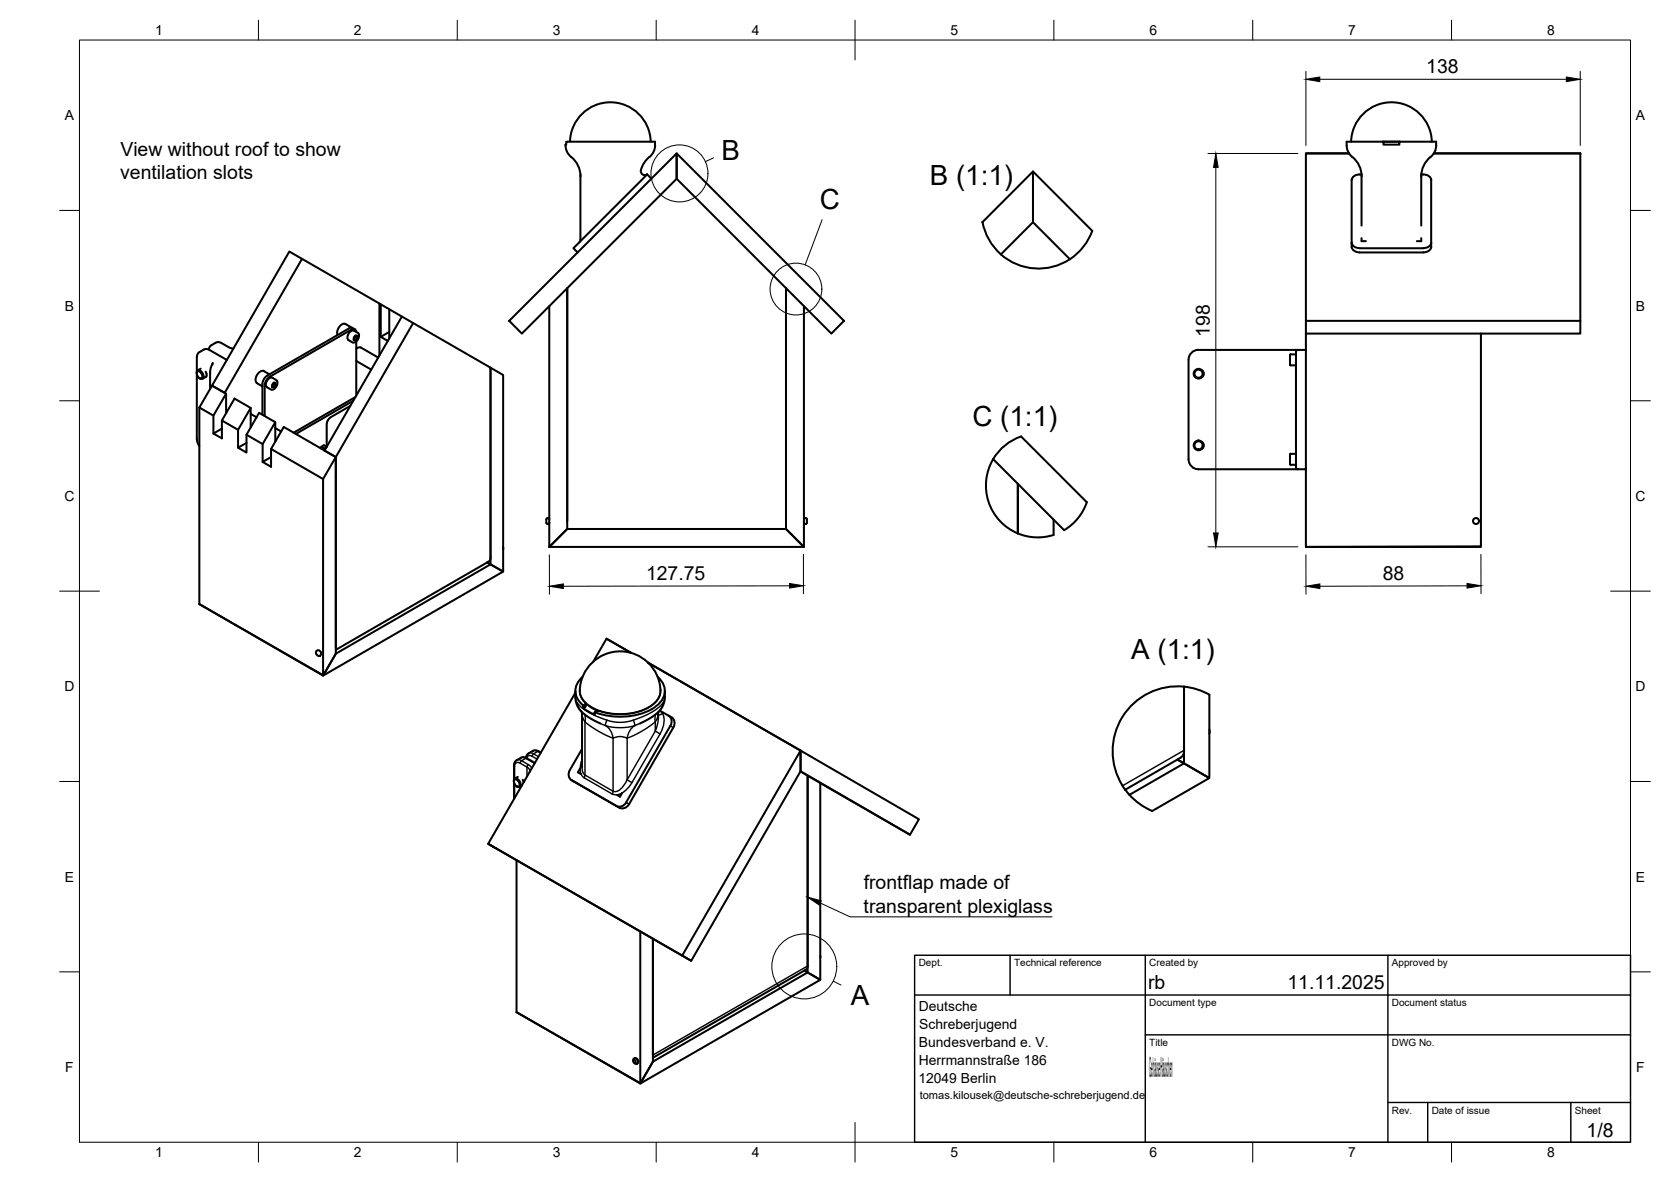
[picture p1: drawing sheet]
<svg xmlns="http://www.w3.org/2000/svg" width="420mm" height="297mm" viewBox="0 0 420 297" stroke-linecap="round" stroke-linejoin="round" font-family="sans-serif">
<!-- layer: Visible -->
<g fill="none" stroke="#000" stroke-width=".51">
<path d="M163.6 35.6a10.1 10.1 0 0 0-10.1-9.9 10.1 10.1 0 0 0-10.2 9.9M170.1 38.6l42.1 42-3.2 3.2-38.9-38.9zM328.4 38.6h10.8h-10.8v42M347.7 35.6h4.3M347.7 35.6l.2 .8h4v-.8h9.2a4.1 4.1 0 0 1-1.9 4.3l-.9 1.1-.6 1.3-.3 2M347.7 35.6h-9.1a4.2 4.2 0 0 0 2 4.3l.8 1.1 .6 1.3 .4 2M360 35.6a10.1 10.1 0 0 0-10.1-9.9 10.1 10.1 0 0 0-10.2 9.9M360.5 38.6h36.9v45.2h-69M145.9 43.9l.1 16.3-.3 .7M162.7 43.8a1.08 1.08 0 0 1-1.4-.2 1.08 1.08 0 0 1 0-1.4 9 9 0 0 1 2.8-3.6l.6-1.5v-1.5h-22.3l-.2 .8a3.8 3.8 0 0 0 1.9 3.5l.9 1.1 .6 1.3 .4 2M163.8 44.9l-1.1-1-18.5 18.4 1 1.1M247 55.8l12.7-12.7v12.7l-8 8.1"/>
<path d="M247 55.8h.1M247 55.8a14.4 14.4 0 0 0 4.7 8.1M339.9 45.3v16.7M341.9 43.8h.4M341.9 43.8a1.78 1.78 0 0 0-2 1.5M342.3 43.9v12.8M342.3 59.8v.8h1.2M357.4 43.9v12.8M357.4 59.8v.8h-1.1M357.4 43.8h.5a1.78 1.78 0 0 1 2 1.5v16.7a1.75 1.75 0 0 1-2 1.4h-16M75.9 65.1l-3.2-1.9-19.4 33.7 3.2 1.8 19.4-33.6 19.5 11.2v13.1M95.4 76.3l.3 .2"/>
<path d="M97.9 77.7l3.1 1.9M138.1 76.9v60.4M197.6 72.4v60.5l4.5 4.5M202.1 76.9v60.4M251.6 63.9a14.4 14.4 0 0 0 23-5.9l-14.9-14.9v12.7l9.3 9.4M339.9 62a1.78 1.78 0 0 0 2 1.4M339.9 61a1.78 1.78 0 0 0 2 1.4M359.9 61a1.78 1.78 0 0 1-2 1.4h-16M49.4 93.8l.1-.5a.94 .94 0 0 1 1.5 .6 .69 .69 0 0 1 .2 .9 .69 .69 0 0 1-.9 .3M49.5 94.1v16.3l.2 .8 .4 .9M49.7 93.3a1.2 1.2 0 0 1 1 1.8 1.2 1.2 0 0 1-1-1.8zM50.2 95l.1 .1"/>
<path d="M50.4 92.7l-.7 .4M51.7 93.4l.2 .5v.6l-1 .7M51.7 94.7h.1M53.5 91.2l-.6 2-.1 4.5M56.9 98.9l-3.2 5.5v4.6l2.1-1.3M56.9 90.4l-4.3-2.5-.7-.2-.5 .1-1.4 .8-.4 .6-.1 4.1M56.9 90.4l.1 .1M58.7 87.6l-1.1-.3-2.1-1.2-.7-.1-1.8 .8-.5 1.1M66 96.5v7.7M66.3 93.3l1.5 .8M66.4 93.2a2.02 2.02 0 0 0-1.8 3.1l1.4 .8M67.2 94.4a2.72 2.72 0 0 0-1.2 2.1"/>
<path d="M67.4 95.4a.98 .98 0 0 1 1.1-.5l1.2 .9 .1 .6-.3 .7-.4 .5-.6 .3-1.4-.6a1.41 1.41 0 0 1 .3-1.9zM68.6 96.5h.2l-.4 .5 .5 .3M68.8 96.2v.3l.5 .3M68.9 96.1l.4 .1v.6l-.4 .5h-.5v-.6zM87.8 82.5l-20.6 11.9M87.8 82.5l.6-.2 .8 .4M87.9 83.5a.98 .98 0 0 1 1.1-.4l1.2 .9 .1 .6-.3 .7-.5 .6-.6 .2-1.3-.6a1.41 1.41 0 0 1 .3-2zM88.3 82.8l-20.5 11.9a2.72 2.72 0 0 0-1.2 2.1l-.1 7.7M88.4 82.8a.74 .74 0 0 1 .8-.1 .74 .74 0 0 1 .4 .7M88.5 82.4l-1.6-1a2.07 2.07 0 0 0-2.1 2.5l.1 .3M88.9 85.2l.5 .3M89.1 84.6l.3 .1-.5 .5"/>
<path d="M89.4 84.3l.4 .1v.5l-.4 .6h-.5v-.6zM89.4 84.3v.4l.4 .2M89.4 99.8l-15.6 8.9M89.6 90.7l3.7 2.2M89.6 85.8v13.6M89.6 87.6l.6-.3h.6l4.3 2.6M95.7 84.7v-8.2l2.2 1.2v7.4M97.9 83.4l-2.2 1.3 1.8 1M103.9 81.2l19.4 11.2v47.8l-.1 .5-.3 .4M128 80.6l42.1-42v6.3l-38.9 38.9zM298.9 90.4v25a2.51 2.51 0 0 0 2.4 2.5h25M302.2 93.1l.4 .5v.6"/>
<path d="M302.6 94.3l-.4 .5M324.5 89.1h1.4M324.5 91.8h1.4M324.5 89l-.1 .2v2.5l.1 .1M325.9 88.4v28.2a1.07 1.07 0 0 0 .5 1.3M326.3 87.9h1.8l.3 .3M326.3 87.9h-22.1a9.5 9.5 0 0 0-3.9 .3 2.51 2.51 0 0 0-1.4 2.2M326.4 87.9l-.5 .3v.2M328.4 83.8v53.6l44-.1v-53.5M397.4 80.6h-69v3.2M50.1 102.4v49.4M55.8 105.7v4.5l-2.1-1.2"/>
<path d="M56.9 103.8v-4.9l-3.6-2-3.2 5.5 3.6 2M62 109.2l4 2.4M63 107.4v-4.9l-4-2.3-3.2 5.5 4.1 2.3M63 102.5l-3.1 5.5v4.5l2.1-1.2M63 104l1.5 .9M66 116.1l2.2 1.2v-4.5l3.2-5.5 13 7.6 19.5-33.7-2.9-1.6-19.4 33.6 2.8 1.7v47.7M68.2 112.8l13 7.6M69.2 111v-4.9l-3.2 5.5v4.5l2.2-1.2M69.2 106.1l-4-2.4-3.2 5.5v4.5l-2.1-1.2M69.2 107.6l1.5 .8M80.8 112.3l.8 .4M82.1 112.4l-.5 .3v.5"/>
<path d="M88.1 102l-4.9 2.8-.7 .7-.4 1v5.8l-.7-.4-.6 .4v.5M88.8 100.7l-14.4 8.4M249.7 115.4a13 13 0 0 0 6.2 18.7M249.7 115.4l17.9 17.8a13 13 0 0 0 5.7-7M256.8 109.7l16.5 16.5M256.8 109.7a13 13 0 0 0-7.1 5.7M302.2 111.1l.4 .7v.5l-.4 .5M324.5 114.1h1.4M324.5 116.8h1.4M324.5 114l-.1 .2v2.5l.1 .1M328.4 117.7l-.3 .2h-1.8M126.5 137.6v.5"/>
<path d="M137.7 130.2h.3l.1 .3M137.7 130.2a1.02 1.02 0 0 0 0 1.5M138.1 131.4l-.1 .2-.3 .1M142.6 130.9v-58.5v60.5l-4.5 4.5M142.6 132.9h55l4.5 4.5h-64zM202.1 131.4l.5 .3M202.6 130.2h-.3l-.2 .3M202.6 130.2l.3 .3v1l-.3 .2M255.9 134.1a13 13 0 0 0 9 .3M255.9 121.6v12.5M264.9 130.6v3.8M372.4 137.3v.1h-44"/>
<path d="M50.1 151.8l31.2 17.8 3.1-5.3v-49.4l-3.2 5.5v49.3M50.1 151.8l31.1 18 3.2-5.5 38.9-22.5v-49.4l3.2 1.8v49.4l-4-2.3 4 2.3-45.3 26.2M122.9 141.1l-38.5 22.2M79.6 163.6l.5-.2 .5 .3 .2 .4-.2 .6-.5 .2-.5-.4-.2-.4zM144.7 173.6l.1 2.7 .8 1.9 2.1 1.9 3.2 1.7M144.7 174.1l-22 38M145.8 173.5a5.6 5.6 0 0 0 4 4.8 15.8 15.8 0 0 0 14-1 4.6 4.6 0 0 0 2.3-3.8M145.8 173.5a10.1 10.1 0 0 1 10.1-9.8 10.1 10.1 0 0 1 10.2 9.8M146.3 178.9v14M146.5 170.1a4.5 4.5 0 0 0 .2 7.3v.6M147 177.8l-.3 .2M147.2 176.7l.1 .7"/>
<path d="M147.3 177.4l-.3 .4M148.1 177.4l2.2 1.3M150.8 178.7h-.6l-.7 .3M158.7 164.1l-6.2-3.6-3.3 5.8M162.9 166.5l38.4 22.1M165.4 170.1a4.5 4.5 0 0 1-.6 7.5 18 18 0 0 1-15.3 1.4v.6l-2.8-1.7M165.6 178.9l-.1 1.8M165.9 178.6l2.2 1.3M167.2 173.6l-.2 2.8-.8 1.8-1.1 1.1-1.2 .9-3 1.6M168.1 179.9a1.92 1.92 0 0 1 1.2 2.9M168.1 179.9a1.84 1.84 0 0 1 .5 2.5M297.7 172.6v19.2l6.2 3.6 .2-.1v-20.7"/>
<path d="M297.7 172.6v16M297.7 172.6a16.3 16.3 0 0 1 6.4 2M297.7 172.6a16.3 16.3 0 0 0-15.8 8.1 16.3 16.3 0 0 0 1 17.8M129.2 196.2v.2M129.2 196.2a.64 .64 0 0 1 .6-.7 .64 .64 0 0 1 .7 .6l.3 .6a.66 .66 0 0 1 .1 .9 .66 .66 0 0 1-1 0M129.2 196.7v4.1M129.4 195.9a1.2 1.2 0 0 1 1 1.8 1.2 1.2 0 0 1-1-1.8zM130.2 195.2l-.7 .5M131.1 197.5l-.4 .3M131.4 196l.3 .6M133.2 193.8v.1M134.5 191.7l-2.7-1.4h-.6l-1.4 .8-.3 .4-.3 .7v3.7"/>
<path d="M136 189.1l-1.1-.5h-.7l-1.6 1-.4 .8M143.3 193.5a1.84 1.84 0 0 0 .4 2.5M143.7 196.1l12.1 6.9a1.85 1.85 0 0 0 2.4-.9M143.7 196.1l.7 .4M144.5 196.5h.1M145.8 193.2l-.5 .9 .8 .4M146.3 188.2l-3 5.3M156.4 199.3l-.5 .9-.8-.4M168.6 182.4l-11.1 19.2a1.85 1.85 0 0 1-2.5 1M169.3 182.8l-11.1 19.3M201.3 193.9l1.8 1-.1 48.4-.3 .4-38.5 22.1M201.3 188.6v5.2l-27.5 47.7-2.3-1.4z"/>
<path d="M201.3 188.6l29.8 17.3-2.3 3.9-27.5-16zM206.2 196.8l22.6 13M282.9 198.4l1.1 1.3M284 199.8l13.7-8-1.6-.9 8 4.6-14.4 8.3M284 199.7a16.3 16.3 0 0 0 5.7 4.1M297.7 188.5l-.1 1-.7 .9-14 8.1M304.1 183.4v.9M129.9 216.2v38.2M161 234.1v38.1M129.9 254.4l31.2 17.7 3.1-5.3v-30.9v29.2M129.9 254.4l31.1 17.9 3.2-5.5 38.9-22.4v-49.5l3.1 1.9v49.3l-4-2.2 4 2.3-45.2 26.1M171.5 240.1l-48.8-28 51.1 29.4"/>
<path d="M206.2 240.2v.5M159.3 266.1l.6-.2 .4 .3 .2 .5-.2 .5-.4 .2-.5-.3-.2-.5z"/>
<circle cx="301.4" cy="93.9" r="1.22"/>
<circle cx="301.4" cy="93.9" r="1.03"/>
<circle cx="301.4" cy="111.9" r="1.22"/>
<circle cx="301.4" cy="111.9" r="1.03"/>
<circle cx="371.1" cy="130.9" r=".75"/>
</g>
<!-- layer: Visible Narrow -->
<g fill="none" stroke="#000" stroke-width=".36">
<path d="M144.7 175.1l.1 1 .4 .6M145.2 176.7l.2 .9 .6 1M145.2 176.7l1.3 1.3 1.6 1.1 4.5 1.9M145.8 173l.1 1.5 .4 1 .8 1M146.3 179.6l.3 .9 .5 .9 1.1 .9 3.5 2.2 2.5 1M146.9 177.1l-.3 .2M146.9 177.1l.1 .1M146.9 179.5l.3 1-.1 14.3M147 177.3l-.3 .1M147 177.3v.5M147.1 176.5v.4l-.2 .2M147.1 176.5h-.1"/>
<path d="M147.3 176.8l-.3 .5M149.9 178.8h.1M149.9 178.8l-.3 .2M151 178.7l-1.1 .1M164.9 179.5l-.2 1a1.15 1.15 0 0 1-.7 1.5l-3.2 2.1-3.1 1.4M165.5 179.6l-.3 1-.4 .8v2.3l.5-1.5 .2-1.5M165.6 179l.3-.4 .7 .7M166 173a5 5 0 0 1-3.5 5.1 16.4 16.4 0 0 1-11.5 .6M166.6 179.3a5.4 5.4 0 0 1-.6 5.1M166.6 179.3l-1.1 .4M166.7 176.7l-.2 .9-.7 1M167.2 175.1l-.2 .9-.3 .6-1.7 1.7-2.6 1.4-3.1 1.3"/>
<path d="M129.2 192.4l.2 .2M129.4 192.6v3.1M129.4 197.1v3.5M129.9 191l.6-.1 .7 .3-.4 .6M130.8 191.8l1.7 1v2.4M130.8 191.8a.86 .86 0 0 0-1-.1 .86 .86 0 0 0-.4 .9M132.9 192.1l-.4 .7 .6 .4 .1 .6M132.9 192.2l.8 .9M132.9 189.3l.6-.1 .7 .2M133.8 190.1l1.2 .7M134 188.7l.5-.1 1 .2M134.2 189.4l-.4 .6a.91 .91 0 0 0-1.4 .5l-.9-.2-.5 .1"/>
<path d="M134.4 191.8l-2.2-1.2-1.1 .6 1.7 1M135.9 189.2l-.7-.4-1 .6 1.2 .7M143.7 196.1l.8 .4M146.4 192.9l.1 1 .6 .9M146.4 190.8a3.7 3.7 0 0 0 .5 4.7M146.9 195.5l7 4M147.1 194.8l7.1 4M147.1 194.7l-.2 .7M150.9 181.8l2.2 .8 2.3 .3 3.2-.3 2.3-.8M152.2 182.3a4.3 4.3 0 0 1 2 3.2M152.6 181l3 .5 1.8-.1 1.9-.4M152.6 181l-.4 1.3"/>
<path d="M154.2 185.5l1.6-.4 1.9 .4M154.2 185.5v13.3M154.2 198.8l-.2 .7M157.7 196l-.8 1.4a2.42 2.42 0 0 1-2.7 1.4M157.7 196l1.2 .7M157.7 185.5v10.5M158.9 196.7a5.2 5.2 0 0 1-4.4 3l-.5-.2M159.3 181l.3 1.3a4.3 4.3 0 0 0-1.9 3.2M166 184.4l-1.2-.7-7.1 12.3M166 184.4l-7.1 12.3M168.6 182.4l.7 .4M297.7 188.6l-15.5 8.9"/>
<path d="M155 202.6l.8 .4M157.4 201.6l.8 .5M203.1 242.7l-38.9 22.4M159.3 266.4l.4 .1 .1 .6-.4-.1zM159.4 266a.87 .87 0 0 1 .8 1.3M159.5 265.9a.87 .87 0 0 1 .8 1.3"/>
</g>
<!-- layer: Border -->
<g fill="none" stroke="#000" stroke-width=".25">
<path d="M20 10.1h390v276.9h-390zM65 5.1v5M115 5.1v5M165 5.1v5M215 5.1v10M265 5.1v5M315 5.1v5M365 5.1v5M15 52.9h5M410 52.9h5M15 100.7h5M410 100.7h5"/>
<path d="M15 148.6h10M405 148.6h10M15 196.4h5M410 196.4h5M15 244.2h5M410 244.2h5M65 287v5M115 287v5M165 287v5M215 282.1v9.9M265 287v5M315 287v5"/>
<path d="M365 287v5"/>
</g>
<!-- layer: Detail Boundary -->
<g fill="none" stroke="#000" stroke-width=".25">
<path d="M179.4 39.7l-2 .9M206.7 55.2l-4.3 11.4M209.5 246.6l2 1"/>
<circle cx="170.8" cy="43.6" r="7.2"/>
<circle cx="200.1" cy="72.6" r="6.5"/>
<circle cx="202.2" cy="242.9" r="8.2"/>
</g>
<!-- layer: FD_Dimensions -->
<path d="M328.4 17.9v18.7M331.9 19.9h61.9M397.3 17.9v18.7M303.7 38.6h22.6M305.7 42.1v91.8M138.1 139.4l.1 9.9M202 139.3v9.9M303.7 137.4h22.6M328.4 139.4v9.9M372.4 139.3v9.9M198.5 147.2l-56.9 .1M368.9 147.2l-37 .1" fill="none" stroke="#000" stroke-width=".25"/>
<path d="M328.4 19.9l3.5-.5v1.1zM393.8 19.4l3.5 .5-3.5 .6zM305.7 38.6l.6 3.5h-1.2zM305.1 133.9h1.2l-.6 3.5zM138.2 147.3l3.4-.6v1.2zM198.5 146.6l3.5 .6-3.5 .6zM328.4 147.3l3.5-.6v1.2zM368.9 146.6l3.5 .6-3.5 .6z" fill="#000" stroke="#000" stroke-width=".25"/>
<!-- layer: Leaders -->
<path d="M203.1 225.4l3.4 1-.5 1z" fill="#000" stroke="#000" stroke-width=".25"/>
<path d="M206.2 226.9l7.5 3.5h50.8" fill="none" stroke="#000" stroke-width=".25"/>
<!-- layer: TitleBlock -->
<path d="M230 240.1h180v46.9h-180zM230 250h180M254 240.1v9.9M288 240.1v46.9M349 240.1v46.9M288 260.1h122M349 277.1h61M359 277.1v9.9M395 277.1v9.9" fill="none" stroke="#000" stroke-width=".36"/>
<g font-size="7">
<text x="181.4" y="40.2">B</text>
<text x="233.8" y="46.4">B (1:1)</text>
<text x="206.1" y="52.6">C</text>
<text x="244.5" y="107">C (1:1)</text>
<text x="284.4" y="165.7">A (1:1)</text>
<text x="214" y="252.5">A</text>
<text x="288.9" y="270.6">GehäuseHäuschen</text>
</g>
<g font-size="4.9">
<text x="358.6" y="18.4">138</text>
<text x="30.3" y="39.2">View without roof to show</text>
<text x="30.2" y="45">ventilation slots</text>
<text x="304.2" y="84.6" transform="rotate(-90 304.2 84.6)">198</text>
<text x="162.4" y="145.7">127.75</text>
<text x="347.7" y="145.7">88</text>
<text x="217.2" y="223.5">frontflap made of</text>
<text x="217.1" y="229.4">transparent plexiglass</text>
<text x="288.7" y="248.5">rb</text>
<text x="323.7" y="248.6">11.11.2025</text>
<text x="398.9" y="285.8">1/8</text>
</g>
<g font-size="3.5">
<text x="39" y="8.8">1</text>
<text x="89" y="8.8">2</text>
<text x="139" y="8.8">3</text>
<text x="189" y="8.8">4</text>
<text x="239" y="8.8">5</text>
<text x="289" y="8.8">6</text>
<text x="339" y="8.8">7</text>
<text x="389" y="8.8">8</text>
<text x="16.3" y="30.2">A</text>
<text x="411.3" y="30.2">A</text>
<text x="16.3" y="78">B</text>
<text x="411.3" y="78">B</text>
<text x="16.2" y="125.9">C</text>
<text x="411.2" y="125.9">C</text>
<text x="16.2" y="173.7">D</text>
<text x="411.2" y="173.7">D</text>
<text x="16.3" y="221.6">E</text>
<text x="411.3" y="221.6">E</text>
<text x="231" y="254">Deutsche</text>
<text x="231.1" y="263.1">Bundesverband e. V.</text>
<text x="231.1" y="258.6">Schreberjugend</text>
<text x="16.4" y="269.4">F</text>
<text x="231" y="267.6">Herrmannstraße 186</text>
<text x="411.4" y="269.4">F</text>
<text x="230.9" y="272.1">12049 Berlin</text>
<text x="39" y="290.8">1</text>
<text x="89" y="290.8">2</text>
<text x="139" y="290.8">3</text>
<text x="189" y="290.8">4</text>
<text x="239" y="290.8">5</text>
<text x="289" y="290.8">6</text>
<text x="339" y="290.8">7</text>
<text x="389" y="290.8">8</text>
</g>
<text font-size="2.8" x="231.2" y="276.2">tomas.kilousek@deutsche-schreberjugend.de</text>
<g font-size="2.5">
<text x="231" y="242.9">Dept.</text>
<text x="255" y="242.9">Technical reference</text>
<text x="289" y="242.9">Created by</text>
<text x="350" y="242.9">Approved by</text>
<text x="289" y="252.8">Document type</text>
<text x="350" y="252.8">Document status</text>
<text x="289" y="262.9">Title</text>
<text x="350" y="262.9">DWG No.</text>
<text x="350" y="279.9">Rev.</text>
<text x="360" y="279.9">Date of issue</text>
<text x="396" y="279.9">Sheet</text>
</g>
</svg>
